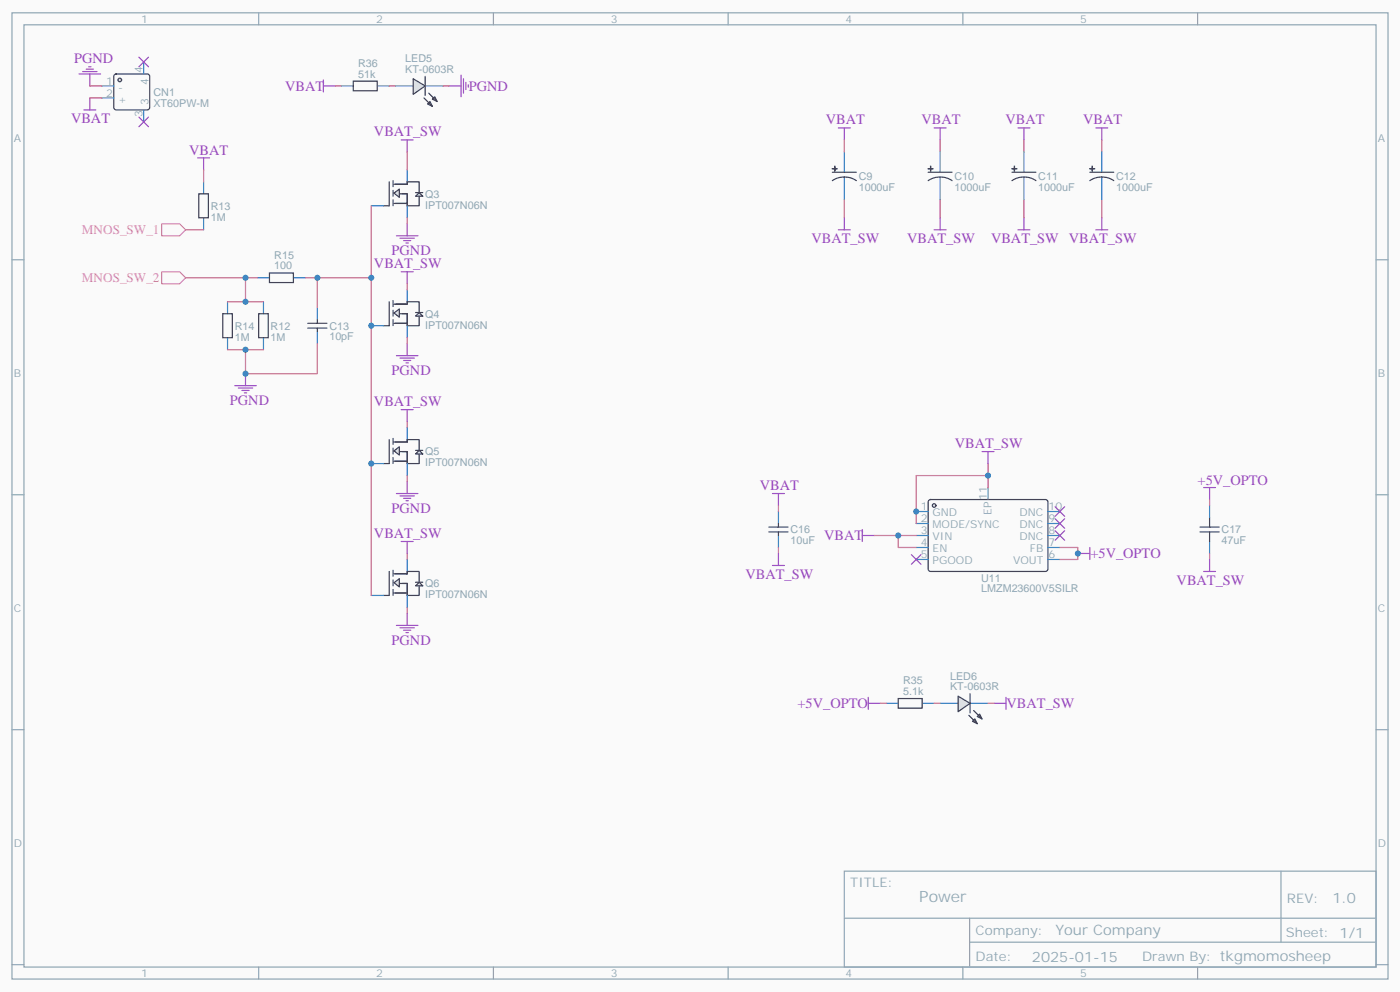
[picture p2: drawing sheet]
<svg xmlns="http://www.w3.org/2000/svg" width="412mm" height="292mm" viewBox="0 0 412 292" stroke-linecap="round" stroke-linejoin="round" font-family="sans-serif">
<path d="M0 0h412.4v291.9h-412.4z" fill="#fafafa"/>
<g fill="none" stroke="#8fa6b3" stroke-width=".35">
<path d="M3.5 3.8h405.4v284.3h-405.4zM7.1 7.3h398.2v277.3h-398.2zM76.2 3.8v3.5M145.3 3.8v3.5M214.5 3.8v3.5M283.6 3.8v3.5M352.8 3.8v3.5M3.5 76.4h3.6M405.3 76.4h3.6M3.5 145.6h3.6M405.3 145.6h3.6M3.5 214.7h3.6"/>
<path d="M405.3 214.7h3.6M248.7 256.4h156.6v28.2h-156.6zM377.3 256.4v20.9M248.7 270.2h156.5M285.6 277.3h119.6M285.6 270.2v14.1M3.5 283.9h3.6M76.2 284.6v3.5M145.3 284.6v3.5M214.5 284.6v3.5M283.6 284.6v3.5M352.8 284.6v3.5"/>
<path d="M405.3 283.9h3.6"/>
</g>
<path d="M114.7 53.5v7.1h-1.8M115.8 53.2v1.7M115.8 56v1.7M115.8 58.8v1.7M116.1 59.9h3.8M117.8 57h2.1v3.6M119.9 53.5v.7h-3.8" fill="none" stroke="#404054" stroke-width=".35"/>
<path d="M119.9 50v3.5M109.4 60.6h3.5" fill="none" stroke="#4775d6" stroke-width=".35"/>
<path d="M116.1 56.8l1.5-1.2v2.5z" fill="#e0e0e0" stroke="#404054" stroke-width=".35"/>
<path d="M119.9 53.5h3.6v7.1h-3.6" fill="none" stroke="#404054" stroke-width=".35"/>
<path d="M122.4 57.7l1.1-1 1 1z" fill="#e0e0e0" stroke="#404054" stroke-width=".35"/>
<path d="M122.4 56.7h2.1M114.7 88.8v7h-1.8M115.8 88.4v1.8M115.8 91.3v1.7M115.8 94.1v1.7M116.1 95.1h3.8M117.8 92.3h2.1v3.5M119.9 88.8v.7h-3.8" fill="none" stroke="#404054" stroke-width=".35"/>
<path d="M119.9 60.6v3.5M109.4 95.8h3.5M119.9 85.3v3.5" fill="none" stroke="#4775d6" stroke-width=".35"/>
<path d="M116.1 92.1l1.5-1.2v2.4z" fill="#e0e0e0" stroke="#404054" stroke-width=".35"/>
<path d="M119.9 88.8h3.6v7h-3.6" fill="none" stroke="#404054" stroke-width=".35"/>
<path d="M122.4 93l1.1-1 1 1z" fill="#e0e0e0" stroke="#404054" stroke-width=".35"/>
<path d="M33.7 22l.5-.2h9.2l.5 .2 .2 .5v9.1l-.2 .5-.5 .2h-9.2l-.5-.2-.2-.5v-9.1zM58.6 57h2.8v7.1h-2.8zM65.6 92.3h2.8v7.1h-2.8zM76.2 92.3h2.8v7.1h-2.8zM79.4 80.3h7v2.8h-7zM122.4 92h2.1" fill="none" stroke="#404054" stroke-width=".35"/>
<path d="M60 53.5v3.5M60 64.1v3.5M67 88.8v3.5M67 99.4v3.5M75.8 81.7h3.6M77.6 88.8v3.5M77.6 99.4v3.5M86.4 81.7h3.6M119.9 95.8v3.6" fill="none" stroke="#4775d6" stroke-width=".35"/>
<g fill="none" stroke="#994dc2" stroke-width=".35">
<path d="M26.1 19.6h.7M23.3 21.8h6.3M24.3 21.1h4.3M24.7 32.3h3.5M25.4 20.4h2.1M26.5 21.8v3.5M26.5 28.8v3.5M58.2 46.5h3.5M60 46.5v3.5M69.1 113.5h6.4M70.2 114.2h4.2M71.3 114.9h2.1"/>
<path d="M72 115.6h.7M72.3 110v3.5M116.8 104.7h6.3M117.8 105.4h4.3M118.9 106.1h2.1M119.6 106.8h.7M119.9 101.1v3.6"/>
</g>
<path d="M60 50v3.5M54.7 81.7h17.6v7.1M67 88.8h10.6M119.9 99.4v1.7M67 102.9h10.6" fill="none" stroke="#c96666" stroke-width=".35"/>
<circle cx="35.3" cy="23.5" r=".53" fill="#e0e0e0" stroke="#404054" stroke-width=".35"/>
<path d="M42.3 18.2v3.6M30 25.3h3.5M30 28.8h3.5M42.3 32.3v3.6M248.7 44.7v6M248.7 52.1v6.7" fill="none" stroke="#4775d6" stroke-width=".35"/>
<path d="M26.5 25.3h3.5M26.5 28.8h3.5M119.9 44.7v5.3M54.7 67.6h5.3M119.9 83.5v1.8" fill="none" stroke="#c96666" stroke-width=".35"/>
<g fill="none" stroke="#994dc2" stroke-width=".35">
<path d="M40.9 16.8l2.8 2.8M43.7 16.8l-2.8 2.8M40.9 34.5l2.8 2.8M43.7 34.5l-2.8 2.8M118.2 41.2h3.5M119.9 41.2v3.5M116.8 69.4h6.3M117.8 70.1h4.3M118.2 80h3.5M118.9 70.8h2.1M119.6 71.5h.7M119.9 65.9v3.5"/>
<path d="M119.9 80v3.5"/>
</g>
<path d="M47.6 65.9h5.3l1.8 1.7-1.8 1.8h-5.3zM47.6 80h5.3l1.8 1.7-1.8 1.8h-5.3z" fill="none" stroke="#ff8799" stroke-width=".35"/>
<path d="M245.2 53.2a6.4 6.4 0 0 1 7 0M245.2 50.7h7" fill="none" stroke="#404054" stroke-width=".35"/>
<g fill="#e0e0e0" stroke="#404054" stroke-width=".35">
<path d="M245.2 49.6l1.4 .1z"/>
<path d="M245.9 48.9v1.4z"/>
</g>
<path d="M246.9 37.6h3.6M248.7 37.6v3.6M275.2 37.6h3.5M276.9 37.6v3.6" fill="none" stroke="#994dc2" stroke-width=".35"/>
<path d="M248.7 41.2v3.5M248.7 58.8v5.3M276.9 41.2v3.5M276.9 58.8v5.3" fill="none" stroke="#c96666" stroke-width=".35"/>
<path d="M276.9 44.7v6M276.9 52.1v6.7" fill="none" stroke="#4775d6" stroke-width=".35"/>
<path d="M273.4 53.2a6.4 6.4 0 0 1 7.1 0M273.4 50.7h7.1" fill="none" stroke="#404054" stroke-width=".35"/>
<g fill="#e0e0e0" stroke="#404054" stroke-width=".35">
<path d="M273.4 49.6l1.4 .1z"/>
<path d="M274.1 48.9v1.4z"/>
</g>
<path d="M301.6 41.2v3.5M301.6 58.8v5.3" fill="none" stroke="#c96666" stroke-width=".35"/>
<path d="M299.9 37.6h3.5M301.6 37.6v3.6" fill="none" stroke="#994dc2" stroke-width=".35"/>
<path d="M301.6 44.7v6M301.6 52.1v6.7" fill="none" stroke="#4775d6" stroke-width=".35"/>
<path d="M298.1 53.2a6.4 6.4 0 0 1 7.1 0M298.1 50.7h7.1" fill="none" stroke="#404054" stroke-width=".35"/>
<g fill="#e0e0e0" stroke="#404054" stroke-width=".35">
<path d="M298.1 49.6l1.4 .1z"/>
<path d="M298.8 48.9v1.4z"/>
</g>
<path d="M324.6 41.2v3.5M324.6 58.8v5.3" fill="none" stroke="#c96666" stroke-width=".35"/>
<path d="M322.8 37.6h3.5M324.6 37.6v3.6" fill="none" stroke="#994dc2" stroke-width=".35"/>
<path d="M324.6 44.7v6M324.6 52.1v6.7" fill="none" stroke="#4775d6" stroke-width=".35"/>
<path d="M321 53.2a6.4 6.4 0 0 1 7.1 0M321 50.7h7.1" fill="none" stroke="#404054" stroke-width=".35"/>
<g fill="#e0e0e0" stroke="#404054" stroke-width=".35">
<path d="M321 49.6l1.4 .1z"/>
<path d="M321.7 48.9l.1 1.4z"/>
</g>
<path d="M90.7 96.6h5.6M90.7 95.1h5.6M93.5 94.1v1M93.5 96.6v1M273.6 147.2l.5-.2 34.1 .1 .5 .6-.1 20-.6 .5-34.2-.1-.4-.6v-19.8z" fill="none" stroke="#404054" stroke-width=".35"/>
<path d="M93.5 90.6v3.5M93.5 97.6v3.5" fill="none" stroke="#4775d6" stroke-width=".35"/>
<path d="M72.3 81.7h3.5M93.5 81.7v8.9M93.5 101.1v8.9h-21.2v-7.1" fill="none" stroke="#c96666" stroke-width=".35"/>
<circle cx="275.2" cy="148.8" r=".53" fill="#e0e0e0" stroke="#404054" stroke-width=".35"/>
<g fill="none" stroke="#4775d6" stroke-width=".35">
<path d="M109.4 136.4h3.5M119.9 125.8v3.6M229.3 150.5v3.6M229.3 157.6v3.5M269.9 150.5h3.5M269.9 154.1h3.5M269.9 157.6h3.5M291 143.5v3.5M308.7 150.5h3.5M308.7 154.1h3.5M308.7 157.6h3.5M356.3 148.8v3.5"/>
<path d="M356.3 159.3v3.6M269.9 161.1h3.5M269.9 164.6h3.5M308.7 161.1h3.5M308.7 164.6h3.5"/>
</g>
<g fill="none" stroke="#404054" stroke-width=".35">
<path d="M114.7 129.4v7h-1.8M115.8 129v1.8M115.8 131.9v1.7M115.8 134.7v1.7M116.1 135.7h3.8M117.8 132.9h2.1v3.5M119.9 129.4v.7h-3.8M226.5 156.5h5.6M226.5 155.1h5.6M229.3 154.1v1M229.3 156.5v1.1M353.5 156.5h5.6"/>
<path d="M353.5 155.1h5.6M356.3 152.3v2.8M356.3 156.5v2.8"/>
</g>
<g fill="none" stroke="#994dc2" stroke-width=".35">
<path d="M118.2 120.5h3.5M119.9 120.5v3.6M116.8 145.2h6.3M117.8 145.9h4.3M118.9 146.6h2.1M119.6 147.4h.7M119.9 141.7v3.5M227.5 145.2h3.6M229.3 145.2v3.6M254 157.6h3.5M254 155.8v3.5M310.8 149.1l2.8 2.8"/>
<path d="M310.8 152.6l2.8 2.9M310.8 156.2l2.8 2.8M313.6 149.1l-2.8 2.8M313.6 152.6l-2.8 2.9M313.6 156.2l-2.8 2.8M354.5 143.5h3.6M356.3 143.5v3.5M268.5 163.2l2.8 2.9M271.3 163.2l-2.8 2.9M317.5 162.9h3.5M321 161.1v3.5"/>
</g>
<path d="M119.9 64.1v1.8M119.9 124.1v1.7M119.9 139.9v1.8M291 139.9h-21.1v14.2M291 136.4v7.1M229.3 148.8v1.7M257.5 157.6h12.4M264.6 157.6v3.5h5.3M356.3 147v1.8M229.3 161.1v1.8M312.2 161.1h5.3v3.5h-5.3M356.3 162.9v1.7" fill="none" stroke="#c96666" stroke-width=".35"/>
<path d="M116.1 132.7l1.5-1.2v2.4z" fill="#e0e0e0" stroke="#404054" stroke-width=".35"/>
<path d="M119.9 129.4h3.6v7h-3.6" fill="none" stroke="#404054" stroke-width=".35"/>
<path d="M122.4 133.6l1.1-1.1 1 1.1z" fill="#e0e0e0" stroke="#404054" stroke-width=".35"/>
<path d="M122.4 132.5h2.1M114.7 168.2v7h-1.8M115.8 167.8v1.8M115.8 170.7v1.7M115.8 173.5v1.7M116.1 174.5h3.8M117.8 171.7h2.1v3.5M119.9 168.2v.7h-3.8" fill="none" stroke="#404054" stroke-width=".35"/>
<path d="M119.9 136.4v3.5M109.4 175.2h3.5M119.9 164.6v3.6" fill="none" stroke="#4775d6" stroke-width=".35"/>
<path d="M119.9 162.9v1.7M119.9 178.8v1.7" fill="none" stroke="#c96666" stroke-width=".35"/>
<path d="M118.2 159.3h3.5M119.9 159.3v3.6M116.8 184h6.3M117.8 184.7h4.3M118.9 185.5h2.1M119.6 186.2h.7M119.9 180.5v3.5" fill="none" stroke="#994dc2" stroke-width=".35"/>
<path d="M116.1 171.5l1.5-1.2v2.4z" fill="#e0e0e0" stroke="#404054" stroke-width=".35"/>
<path d="M119.9 168.2h3.6v7h-3.6" fill="none" stroke="#404054" stroke-width=".35"/>
<path d="M122.4 172.4l1.1-1.1 1 1.1z" fill="#e0e0e0" stroke="#404054" stroke-width=".35"/>
<path d="M104.1 23.9h7v2.8h-7zM122.4 171.3h2.1" fill="none" stroke="#404054" stroke-width=".35"/>
<path d="M100.5 25.3h3.6M111.1 25.3h3.6M119.9 175.2v3.6" fill="none" stroke="#4775d6" stroke-width=".35"/>
<path d="M109.4 60.6v114.6M90 81.7h19.4" fill="none" stroke="#c96666" stroke-width=".35"/>
<g fill="none" stroke="#994dc2" stroke-width=".35">
<path d="M246.9 67.6h3.6M248.7 64.1v3.5M275.2 67.6h3.5M276.9 64.1v3.5M299.9 67.6h3.5M301.6 64.1v3.5M322.8 67.6h3.5M324.6 64.1v3.5M289.3 132.9h3.5M291 132.9v3.5M227.5 166.4h3.6M229.3 162.9v3.5"/>
<path d="M354.5 168.2h3.6M356.3 164.6v3.6"/>
</g>
<g fill="#e0e0e0" stroke="#404054" stroke-width=".35">
<path d="M128.1 28.5l.7 1.4-1.4-.7z"/>
<path d="M125.9 30.6l.7-.7 .8 1.4z"/>
</g>
<path d="M116.4 25.3h5.3M125.2 25.3h5.3" fill="none" stroke="#4775d6" stroke-width=".35"/>
<path d="M124.9 28.8l2.5 2.5M125.2 22.5v5.6M126.3 27.4l2.5 2.5" fill="none" stroke="#404054" stroke-width=".35"/>
<path d="M121.7 23.2l3.5 2.1-3.5 2.5z" fill="#e0e0e0" stroke="#404054" stroke-width=".35"/>
<path d="M98.8 25.3h1.7M114.7 25.3h1.7M130.5 25.3h1.8" fill="none" stroke="#c96666" stroke-width=".35"/>
<path d="M95.2 25.3h3.6M95.2 23.5v3.6M132.3 25.3h3.5M135.8 22.1v6.4M136.5 23.2v4.2M137.2 24.2v2.2M137.9 24.9v.7" fill="none" stroke="#994dc2" stroke-width=".35"/>
<path d="M261.1 207h3.5M271.6 207h3.6" fill="none" stroke="#4775d6" stroke-width=".35"/>
<path d="M264.6 205.6h7v2.8h-7z" fill="none" stroke="#404054" stroke-width=".35"/>
<g fill="#e0e0e0" stroke="#404054" stroke-width=".35">
<path d="M287.9 210.9l.7-.8 .7 1.5z"/>
<path d="M286.5 212.3l.7-.7 .7 1.4z"/>
</g>
<path d="M276.9 207h5.3M285.8 207h5.2" fill="none" stroke="#4775d6" stroke-width=".35"/>
<path d="M285.4 210.5l2.5 2.5M285.8 204.2v5.6M286.8 209.1l2.5 2.5" fill="none" stroke="#404054" stroke-width=".35"/>
<path d="M282.2 204.9l3.6 2.1-3.6 2.4z" fill="#e0e0e0" stroke="#404054" stroke-width=".35"/>
<path d="M255.8 207h3.5M255.8 205.2v3.5M292.8 207h3.5M296.3 205.2v3.5" fill="none" stroke="#994dc2" stroke-width=".35"/>
<path d="M259.3 207h1.8M275.2 207h1.7M291 207h1.8" fill="none" stroke="#c96666" stroke-width=".35"/>
<g fill="#0d969c">
<circle cx="72.3" cy="88.8" r=".88"/>
<circle cx="72.3" cy="102.9" r=".88"/>
<circle cx="72.3" cy="110" r=".88"/>
<circle cx="72.3" cy="81.7" r=".88"/>
<circle cx="264.6" cy="157.6" r=".88"/>
<circle cx="291" cy="139.9" r=".88"/>
<circle cx="269.9" cy="150.5" r=".88"/>
<circle cx="317.5" cy="162.9" r=".88"/>
<circle cx="109.4" cy="95.8" r=".88"/>
<circle cx="109.4" cy="136.4" r=".88"/>
<circle cx="109.4" cy="81.7" r=".88"/>
<circle cx="93.5" cy="81.7" r=".88"/>
</g>
<text font-size="4.6" fill="#90a7b2" x="270.8" y="265.4">Power</text>
<g font-size="4.2" fill="#994cc3">
<text x="21.9" y="18.5">PGND</text>
<text x="84" y="26.7">VBAT</text>
<text x="138.1" y="26.7">PGND</text>
<text x="20.9" y="36.3">VBAT</text>
<text x="110.2" y="40.1">VBAT_SW</text>
<text x="243.2" y="36.6">VBAT</text>
<text x="271.5" y="36.6">VBAT</text>
<text x="296.2" y="36.6">VBAT</text>
<text x="319.1" y="36.6">VBAT</text>
<text x="55.7" y="45.8">VBAT</text>
<text x="239" y="71.5">VBAT_SW</text>
<text x="267.2" y="71.5">VBAT_SW</text>
<text x="291.9" y="71.5">VBAT_SW VBAT_SW</text>
<text x="115.4" y="75">PGND</text>
<text x="110.2" y="78.9">VBAT_SW</text>
<text x="115.4" y="110.3">PGND</text>
<text x="67.7" y="119.1">PGND</text>
<text x="110.2" y="119.5">VBAT_SW</text>
<text x="281.3" y="131.8">VBAT_SW</text>
<text x="352.8" y="142.8">+5V_OPTO</text>
<text x="223.8" y="144.2">VBAT</text>
<text x="115.4" y="150.9">PGND</text>
<text x="110.2" y="158.3">VBAT_SW</text>
<text x="242.8" y="159">VBAT</text>
<text x="321.2" y="164.3">+5V_OPTO</text>
<text x="219.6" y="170.3">VBAT_SW</text>
<text x="346.6" y="172">VBAT_SW</text>
<text x="115.4" y="189.7">PGND</text>
<text x="234.9" y="208.4">+5V_OPTO</text>
<text x="296.5" y="208.4">VBAT_SW</text>
</g>
<g font-size="4.2" fill="#90a7b2">
<text x="392.5" y="265.6">1.0</text>
<text x="310.9" y="275.2">Your Company</text>
<text x="304" y="283">2025-01-15</text>
</g>
<g font-size="3.9" fill="#ff869a">
<text x="24.1" y="68.9">MNOS_SW_1</text>
<text x="24.1" y="83">MNOS_SW_2</text>
</g>
<g font-size="3.9" fill="#90a7b2">
<text x="250.5" y="260.9">TITLE:</text>
<text x="379.1" y="265.6">REV:</text>
<text x="287.4" y="275.1">Company:</text>
<text x="378.7" y="275.8">Sheet: 1/1</text>
<text x="287.4" y="282.8">Date:</text>
<text x="336.4" y="282.9">Drawn By: tkgmomosheep</text>
</g>
<g font-size="3.2" fill="#90a7b2">
<text x="41.6" y="6.8">1</text>
<text x="110.8" y="6.8">2</text>
<text x="179.9" y="6.8">3</text>
<text x="249.1" y="6.8">4</text>
<text x="318.2" y="6.8">5</text>
<text x="42" y="21.6" transform="rotate(-90 42 21.6)">4</text>
<text x="105.5" y="22.8">51k</text>
<text x="105.5" y="19.6">R36</text>
<text x="119.4" y="21.4">KT-0603R</text>
<text x="119.4" y="18.2">LED5</text>
<text x="31.3" y="24.9">1</text>
<text x="31.3" y="28.5">2</text>
<text x="34.8" y="26.7">-</text>
<text x="43.7" y="25.1" transform="rotate(-90 43.7 25.1)">4</text>
<text x="45.2" y="28.2">CN1</text>
<text x="34.8" y="30.2">+</text>
<text x="42" y="34.5" transform="rotate(-90 42 34.5)">3</text>
<text x="43.7" y="31" transform="rotate(-90 43.7 31)">3</text>
<text x="45.2" y="31.4">XT60PW-M</text>
<text x="4.1" y="41.9">A</text>
<text x="405.9" y="41.9">A</text>
<text x="252.9" y="52.9">C9</text>
<text x="281.2" y="52.9">C10</text>
<text x="305.9" y="52.9">C11</text>
<text x="328.8" y="52.9">C12</text>
<text x="125.2" y="58.2">Q3</text>
<text x="252.9" y="56.1">1000uF</text>
<text x="281.2" y="56.1">1000uF</text>
<text x="305.9" y="56.1">1000uF</text>
<text x="328.8" y="56.1">1000uF</text>
<text x="62.1" y="64.9">1M</text>
<text x="62.1" y="61.7">R13</text>
<text x="125.2" y="61.4">IPT007N06N</text>
<text x="80.8" y="76.1">R15</text>
<text x="80.8" y="79.3">100</text>
<text x="125.2" y="93.5">Q4</text>
<text x="69.1" y="100.2">1M</text>
<text x="69.1" y="97">R14</text>
<text x="79.7" y="100.2">1M</text>
<text x="79.7" y="97">R12</text>
<text x="97" y="100.2">10pF</text>
<text x="97" y="97">C13</text>
<text x="125.2" y="96.7">IPT007N06N</text>
<text x="4.1" y="111">B</text>
<text x="405.9" y="111">B</text>
<text x="125.2" y="137.3">IPT007N06N</text>
<text x="125.2" y="134">Q5</text>
<text x="290.7" y="147" transform="rotate(-90 290.7 147)">11</text>
<text x="271.2" y="150.2">1</text>
<text x="271.2" y="153.7">2</text>
<text x="274.7" y="151.9">GND</text>
<text x="274.7" y="155.5">MODE/SYNC</text>
<text x="292.1" y="151.6" transform="rotate(-90 292.1 151.6)">EP</text>
<text x="300.3" y="155.5">DNC</text>
<text x="300.3" y="151.9">DNC</text>
<text x="308.9" y="153.7">9</text>
<text x="308.9" y="150.2">10</text>
<text x="232.8" y="160.1">10uF</text>
<text x="232.8" y="157">C16</text>
<text x="271.2" y="157.2">3</text>
<text x="271.2" y="160.8">4</text>
<text x="274.7" y="159">VIN</text>
<text x="300.3" y="159">DNC</text>
<text x="308.9" y="160.8">7</text>
<text x="308.9" y="157.2">8</text>
<text x="359.8" y="160.2">47uF</text>
<text x="359.8" y="157">C17</text>
<text x="271.2" y="164.3">5</text>
<text x="274.7" y="162.5">EN</text>
<text x="274.7" y="166.1">PGOOD</text>
<text x="298.4" y="166.1">VOUT</text>
<text x="303.4" y="162.5">FB</text>
<text x="308.9" y="164.3">6</text>
<text x="125.2" y="172.8">Q6</text>
<text x="289" y="171.2">U11</text>
<text x="125.2" y="176.1">IPT007N06N</text>
<text x="289" y="174.3">LMZM23600V5SILR</text>
<text x="4.1" y="180.2">C</text>
<text x="405.9" y="180.2">C</text>
<text x="266" y="201.3">R35</text>
<text x="279.9" y="203.1">KT-0603R</text>
<text x="279.9" y="200">LED6</text>
<text x="266" y="204.5">5.1k</text>
<text x="4.1" y="249.3">D</text>
<text x="405.9" y="249.3">D</text>
<text x="41.6" y="287.6">1</text>
<text x="110.8" y="287.6">2</text>
<text x="179.9" y="287.6">3</text>
<text x="249.1" y="287.6">4</text>
<text x="318.2" y="287.6">5</text>
</g>
</svg>
